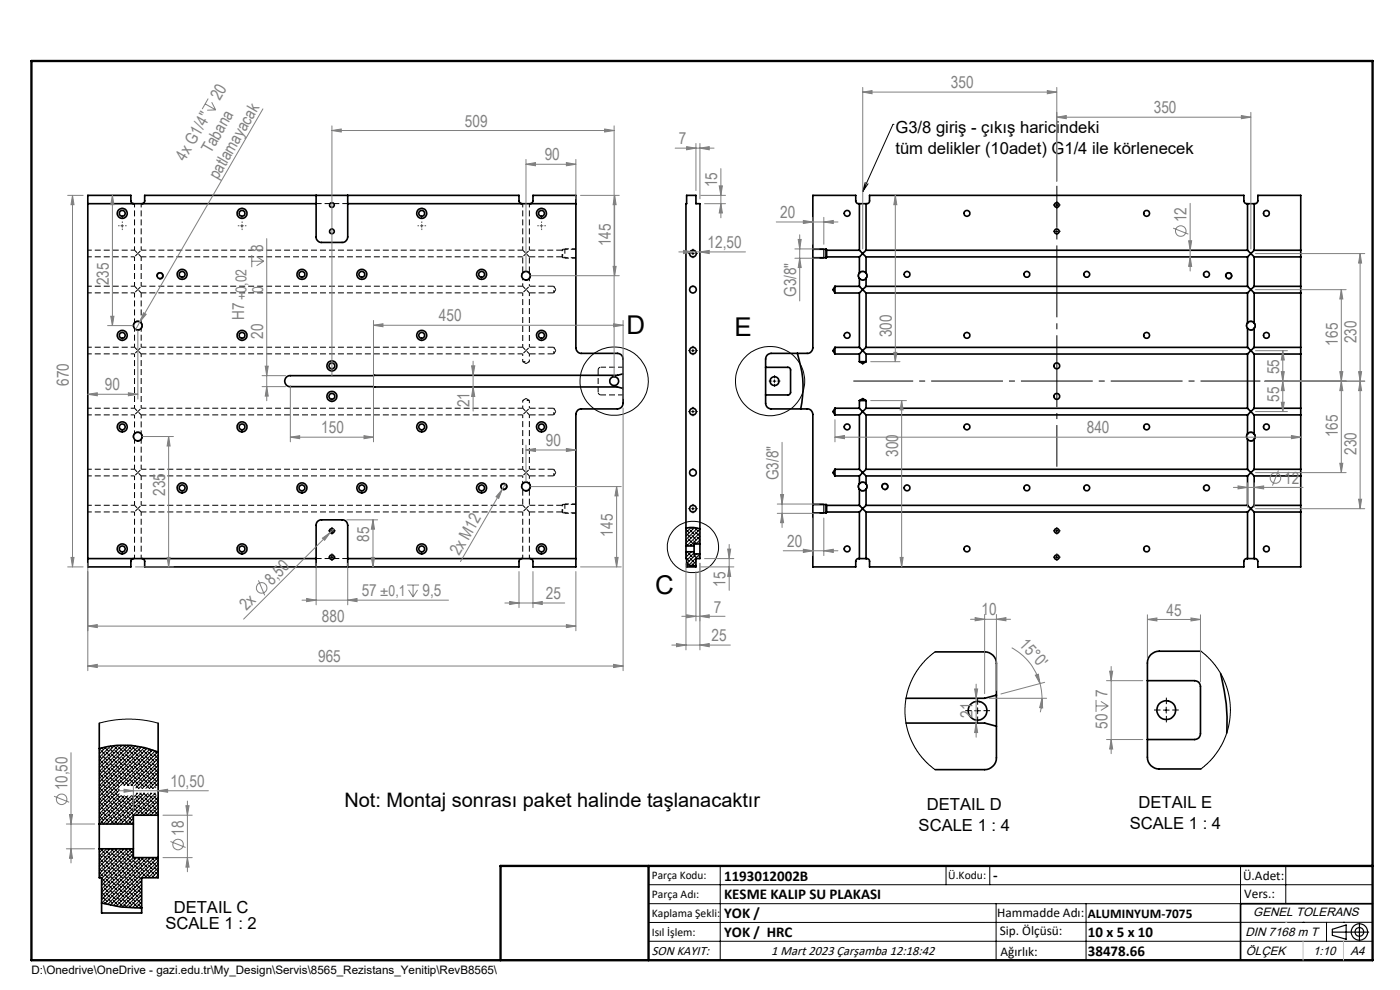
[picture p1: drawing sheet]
<svg xmlns="http://www.w3.org/2000/svg" width="297mm" height="210mm" viewBox="0 0 297 210" stroke-linecap="round" stroke-linejoin="round" font-family="sans-serif">
<path d="M119.4 52.9v1.8M119.4 107v1.8" fill="none" stroke="#000" stroke-width=".21" stroke-dasharray="1.3 .6" stroke-dashoffset=".9" stroke-linecap="butt"/>
<path d="M119.2 54.5v-1.4M110.9 76.7h1.4M117.5 75.1v-1.4M117.5 62.1v-1.4M112.3 84.9h-1.4M117.5 88v-1.4M117.5 100.9v-1.4M119.2 108.6v-1.4" fill="none" stroke="#000" stroke-width=".21" stroke-dasharray="1.3 .6" stroke-dashoffset=".7" stroke-linecap="butt"/>
<g fill="none" stroke="#000" stroke-width=".21" stroke-dasharray="1.3 .6" stroke-dashoffset=".5" stroke-linecap="butt">
<path d="M18.7 54.5h9.8M28.5 53.1l.7 .7M28.5 53.1h-9.8M28.5 43.2v9.9M29.2 53.8l-.7 .7M29.2 53.8l.8-.7M30 54.5l-.8-.7M30 53.1v-9.9M110.9 53.1l.7 .7M110.9 43.2v9.9M111.6 53.8l.7-.7M111.6 53.8l-.7 .7"/>
<path d="M112.3 54.5l-.7-.7M112.3 53.1v-9.9M18.7 62.1h9.8M18.7 75.1h9.8M28.5 60.7l.7 .7M28.5 73.7l.7 .7M28.5 60.7h-9.8M28.5 73.7h-9.8M28.5 69.6v4.1M29.2 74.4l-.7 .7M29.2 61.4l-.7 .7M29.2 61.4l.8-.7"/>
<path d="M29.2 74.4l.8-.7M30 75.1l-.8-.7M30 62.1l-.8-.7M30 73.7v-4.1M110.9 60.7l.7 .7M110.9 73.7l.7 .7M111.6 74.4l.7-.7M111.6 61.4l-.7 .7M111.6 74.4l-.7 .7M111.6 61.4l.7-.7M112.3 75.1l-.7-.7M112.3 62.1l-.7-.7"/>
<path d="M126.9 78.5a.59 .59 0 0 1 .6-.6M18.7 88h9.8M28.5 86.6l.7 .7M28.5 99.5l.7 .7M28.5 88v4M28.5 99.5h-9.8M28.5 86.6h-9.8M29.2 87.3l.8-.7M29.2 87.3l-.7 .7M30 88l-.8-.7M30 92v-4M110.9 86.6l.7 .7"/>
<path d="M110.9 99.5l.7 .7M111.6 87.3l-.7 .7M111.6 87.3l.7-.7M112.3 88l-.7-.7M127.5 83.8a.59 .59 0 0 1-.6-.6M18.7 108.6h9.8M18.7 100.9h9.8M28.5 107.2l.7 .7M28.5 107.2h-9.8M28.5 108.6v9.9M29.2 107.9l-.7 .7M29.2 100.2l.8-.7"/>
<path d="M29.2 107.9l.8-.7M29.2 100.2l-.7 .7M30 108.6l-.8-.7M30 100.9l-.8-.7M30 118.5v-9.9M110.9 107.2l.7 .7M110.9 108.6v9.9M111.6 107.9l.7-.7M111.6 100.2l-.7 .7M111.6 107.9l-.7 .7M111.6 100.2l.7-.7M112.3 100.9l-.7-.7"/>
<path d="M112.3 108.6l-.7-.7M112.3 118.5v-9.9"/>
</g>
<g fill="none" stroke="#000" stroke-width=".21" stroke-dasharray="1.3 .6" stroke-dashoffset=".2" stroke-linecap="butt">
<path d="M30 54.5h80.9M110.9 53.1h-80.9M119.4 54.7h2.8M122.2 52.9h-2.8M30 62.1h80.9M30 75.1h80.9M110.9 60.7h-80.9M110.9 73.7h-80.9M127.5 77.9h4.7M30 88h80.9M110.9 86.6h-80.9M110.9 99.5h-80.9"/>
<path d="M126.9 83.2v-4.7M132.2 83.8h-4.7M30 108.6h80.9M30 100.9h80.9M110.9 107.2h-80.9M119.4 108.8h2.8M122.2 107h-2.8"/>
</g>
<path d="M70 43.2h-2.9M73.8 43.2h-3M67.1 118.5h2.9M70.8 118.5h3" fill="none" stroke="#000" stroke-width=".21" stroke-dasharray="1.3 .6" stroke-dashoffset=".1" stroke-linecap="butt"/>
<g fill="none" stroke="#000" stroke-width=".21" stroke-dasharray="1.3 .6" stroke-linecap="butt">
<path d="M112.3 54.5h6.9M119.2 54.5l.2 .2M119.2 53.1h-6.9M119.4 52.9l-.2 .2M112.3 75.1h5.2M112.3 62.1h5.2M117.5 73.7h-5.2M117.5 60.7h-5.2M112.3 88h5.2M117.5 99.5h-5.2M117.5 86.6h-5.2M112.3 108.6h6.9"/>
<path d="M112.3 100.9h5.2M119.2 108.6l.2 .2M119.2 107.2h-6.9M119.4 107l-.2 .2"/>
</g>
<path d="M28.5 75.1v11.5M110.9 62.1v11.6M112.3 73.7v-11.6M30 86.6v-11.5M110.9 88v11.5M112.3 99.5v-11.5" fill="none" stroke="#000" stroke-width=".21" stroke-dasharray="1.3 .6" stroke-dashoffset=".6" stroke-linecap="butt"/>
<path d="M28.5 62.1v6.4M30 68.5v-6.4M28.5 93.1v6.4M30 99.5v-6.4" fill="none" stroke="#000" stroke-width=".21" stroke-dasharray="1.3 .6" stroke-dashoffset=".3" stroke-linecap="butt"/>
<g fill="none" stroke="#000" stroke-width=".21" stroke-dasharray="1.3 .6" stroke-dashoffset=".4" stroke-linecap="butt">
<path d="M28.5 54.5v6.2M119.8 54.7h2.4M122.2 52.8h-2.4M30 60.7v-6.2M110.9 76.7l.7 .4M111.6 77.1l.7-.4M117.5 75.1l.4-.7M117.5 62.1l.4-.7M117.9 74.4l-.4-.7M117.9 61.4l-.4-.7M111.6 84.5l-.7 .4M112.3 84.9l-.7-.4"/>
<path d="M117.5 88l.4-.7M117.9 87.3l-.4-.7M28.5 100.9v6.3M30 107.2v-6.3M117.5 100.9l.4-.7M117.9 100.2l-.4-.7M119.8 108.9h2.4M122.2 106.9h-2.4"/>
</g>
<path d="M110.9 54.5v3.4M112.3 57.9v-3.4M110.9 103.7v3.5M112.3 107.2v-3.5" fill="none" stroke="#000" stroke-width=".21" stroke-dasharray="1.3 .6" stroke-dashoffset="-.1" stroke-linecap="butt"/>
<path d="M110.9 59v1.7M110.9 75.1v1.6M112.3 76.7v-1.6M112.3 60.7v-1.7M110.9 84.9v1.7M112.3 86.6v-1.7M110.9 100.9v1.7M112.3 102.6v-1.7" fill="none" stroke="#000" stroke-width=".21" stroke-dasharray="1.3 .6" stroke-dashoffset=".8" stroke-linecap="butt"/>
<g fill="none" stroke="#000" stroke-width=".35">
<path d="M18.6 43.2h48.5M28.4 43.2a.6 .6 0 0 1-.6-.6v-1.2h-9.2v78.9h9.2v-1.2a.6 .6 0 0 1 .6-.6M30.1 43.2a.6 .6 0 0 0 .6-.6v-1.2h79.4v1.2a.6 .6 0 0 0 .6 .6M67.1 41.4v8.9a1.14 1.14 0 0 0 1.1 1.1h4.4a1.21 1.21 0 0 0 1.2-1.1v-8.9M73.8 43.2h48.4M112.5 43.2a.6 .6 0 0 0 .6-.6v-1.2h9.1v32.4a1.21 1.21 0 0 0 1.1 1.2h7.7a1.2 1.2 0 0 1 1.2 1.2v9.3a1.2 1.2 0 0 1-1.2 1.2h-7.7a1.14 1.14 0 0 0-1.1 1.2v32.4h-9.1v-1.2a.6 .6 0 0 0-.6-.6M172.4 54.7v19.1a1.21 1.21 0 0 1-1.2 1.2h-7.6a1.21 1.21 0 0 0-1.2 1.2v9.3a1.21 1.21 0 0 0 1.2 1.2h7.6a1.15 1.15 0 0 1 1.2 1.2v19.1M172.4 52.9v1.8M172.4 54.7h2.9M172.4 52.9h2.9M175.3 52.9v1.8M175.3 52.9l.1 .2"/>
<path d="M175.4 53.1v1.4M175.4 54.5l-.1 .2M175.4 54.5h6.9M175.4 53.1h6.9M182.3 58a.88 .88 0 0 1 1.4 0M182.3 59a.87 .87 0 0 0 1.4 0M182.3 58a.81 .81 0 0 0 0 1M182.3 43.2a.62 .62 0 0 1-.8-.6v-1.2h-9.1v11.5M182.3 53.1l.7 .7M182.3 43.2h1.4M182.3 43.2v9.9M182.3 54.5v3.5"/>
<path d="M182.3 59v1.7M183 53.8l.7 .7M183 53.8l-.7 .7M183.7 53.1l-.7 .7M183.7 43.2a.61 .61 0 0 0 .8-.6v-1.2h79.4v1.2a.63 .63 0 0 0 .8 .6M183.7 58a.94 .94 0 0 1 0 1M183.7 43.2v9.9M183.7 54.5v3.5M183.7 59v1.7M183.7 54.5h81M183.7 53.1h81M264.7 53.1l.7 .7"/>
<path d="M264.7 43.2h1.4M264.7 43.2v9.9M264.7 54.5v6.2M265.4 53.8l-.7 .7M265.4 53.8l.7 .7M266.1 53.1l-.7 .7M266.1 43.2a.66 .66 0 0 0 .7-.6v-1.2h9.1v11.7M266.1 43.2v9.9M266.1 54.5v6.2M266.1 54.5h9.8M266.1 53.1h9.8M275.9 53.1v1.4"/>
<path d="M275.9 54.5v6.2M132.2 79.3l-1.2 .3-69.4 .1a1.16 1.16 0 0 0-1.2 1.1 1.16 1.16 0 0 0 1.2 1.2l69.4 .1 1.2 .3M162.4 77.9h4.7a.55 .55 0 0 1 .6 .6v4.7a.6 .6 0 0 1-.6 .6h-4.7M169.2 75a21.6 21.6 0 0 1 .7 11.7M177.1 60.7v1.5M177.1 73.7v1.4M177.1 60.7h5.2M177.1 60.7l-.4 .7 .4 .8M177.1 62.2h5.2M177.1 73.7h5.2M177.1 73.7l-.4 .7 .4 .7M177.1 75.1h5.2"/>
<path d="M182.3 60.7l.7 .7M182.3 73.7l.7 .7M182.3 76.7h1.4M182.3 62.2v11.5M182.3 75.1v1.6M182.3 76.7l.7 .4 .7-.4M183 61.4l-.7 .8M183 74.4l-.7 .7M183 61.4l.7 .8M183 74.4l.7 .7M183.7 60.7l-.7 .7M183.7 73.7l-.7 .7"/>
<path d="M183.7 62.2v11.5M183.7 75.1v1.6M183.7 60.7h81M183.7 62.2h81M183.7 73.7h81M183.7 75.1h81M264.7 68.5a.88 .88 0 0 1 1.4 0M264.7 73.7l.7 .7M264.7 69.6a.87 .87 0 0 0 1.4 0M264.7 60.7l.7 .7M264.7 68.5a.94 .94 0 0 0 0 1.1M264.7 62.2v6.3"/>
<path d="M264.7 69.6v4.1M264.7 75.1v11.5M265.4 61.4l.7 .8M265.4 61.4l-.7 .8M265.4 74.4l-.7 .7M265.4 74.4l.7 .7M266.1 73.7l-.7 .7M266.1 60.7l-.7 .7M266.1 68.5a.81 .81 0 0 1 0 1.1M266.1 62.2v6.3M266.1 69.6v4.1M266.1 75.1v11.5"/>
<path d="M266.1 60.7h9.8M266.1 62.2h9.8M266.1 73.7h9.8M266.1 75.1h9.8M275.9 60.7v1.5M275.9 73.7v1.4M275.9 62.2v11.5M275.9 75.1v11.5M177.1 86.6v1.4M177.1 99.5v1.5M177.1 86.6h5.2M177.1 86.6l-.4 .7 .4 .7"/>
<path d="M177.1 88h5.2M177.1 99.5h5.2M177.1 99.5l-.4 .8 .4 .7M182.3 86.6l.7 .7M182.3 99.5l.7 .8M182.3 85h1.4M182.3 85v1.6M182.3 88v11.5M182.3 85l.7-.4 .7 .4M183 87.3l-.7 .7M183 87.3l.7 .7M183.7 99.5l-.7 .8"/>
<path d="M183.7 86.6l-.7 .7M183.7 85v1.6M183.7 88v11.5M183.7 86.6h81M183.7 88h81M183.7 99.5h81M264.7 92.1a.88 .88 0 0 1 1.4 0M264.7 99.5l.7 .8M264.7 93.2a.87 .87 0 0 0 1.4 0M264.7 86.6l.7 .7M264.7 92.1a.94 .94 0 0 0 0 1.1M264.7 88v4.1"/>
<path d="M264.7 93.2v6.3M265.4 87.3l.7 .7M265.4 87.3l-.7 .7M266.1 99.5l-.7 .8M266.1 86.6l-.7 .7M266.1 92.1a.81 .81 0 0 1 0 1.1M266.1 88v4.1M266.1 93.2v6.3M266.1 86.6h9.8M266.1 88h9.8M266.1 99.5h9.8M275.9 86.6v1.4"/>
<path d="M275.9 99.5v1.5M275.9 88v11.5M18.6 118.5h48.5M30.1 118.5a.6 .6 0 0 1 .6 .6v1.2h79.4v-1.2a.6 .6 0 0 1 .6-.6M73.8 118.5h48.4M145.5 112h.4a4.5 4.5 0 0 1 2.6 .2M145.5 115.8v1.2M145.5 117l.2 3.3h1.9v-1.8h.9v-1M145.5 115.8h1.7M145.5 117h1.7M145.7 119.8l1.9 .2M147.2 115.8v1.2"/>
<path d="M147.2 117v.5h1.3M148.5 115.4v2.1M148.5 115.4v-72.2h-.9v-1.8h-1.9v1.8h-.2v72.6M148.5 115.4h-1.3v.4M172.4 108.8v11.5h9.1v-1.2a.63 .63 0 0 1 .8-.6M172.4 107v1.8M172.4 107h2.9M172.4 108.8h2.9M175.3 107v1.8M175.3 107l.1 .2M175.4 107.2v1.4M175.4 107.2h6.9"/>
<path d="M175.4 108.6l-.1 .2M175.4 108.6h6.9M177.1 101h5.2M182.3 107.2l.7 .7M182.3 103.7a.87 .87 0 0 0 1.4 0M182.3 102.6a.87 .87 0 0 1 1.4 0M182.3 102.6a.81 .81 0 0 0 0 1.1M182.3 118.5h1.4M182.3 101v1.6M182.3 103.7v3.5M182.3 108.6v9.9M183 100.3l-.7 .7"/>
<path d="M183 100.3l.7 .7M183 107.9l-.7 .7M183 107.9l.7 .7M183.7 107.2l-.7 .7M183.7 118.5a.61 .61 0 0 1 .8 .6v1.2h79.4v-1.2a.63 .63 0 0 1 .8-.6M183.7 102.6a.94 .94 0 0 1 0 1.1M183.7 101v1.6M183.7 103.7v3.5M183.7 108.6v9.9M183.7 101h81M183.7 107.2h81M183.7 108.6h81"/>
<path d="M264.7 107.2l.7 .7M264.7 118.5h1.4M264.7 101v6.2M264.7 108.6v9.9M265.4 107.9l-.7 .7M265.4 100.3l-.7 .7M265.4 100.3l.7 .7M265.4 107.9l.7 .7M266.1 107.2l-.7 .7M266.1 101v6.2M266.1 108.6v9.9M266.1 101h9.8"/>
<path d="M266.1 107.2h9.8M266.1 108.6h9.8M275.9 107.2v1.4M275.9 108.6v11.7h-9.1v-1.2a.63 .63 0 0 0-.7-.6M275.9 101v6.2M67.1 120.3v-8.9a1.09 1.09 0 0 1 1.1-1.1h4.4a1.15 1.15 0 0 1 1.2 1.1v8.9M198.4 138.3h10.5a2.47 2.47 0 0 1 2.5 2.4v20.1a2.53 2.53 0 0 1-2.5 2.5h-10.5M254.7 138.1h-8.8a2.47 2.47 0 0 0-2.5 2.5v20a2.47 2.47 0 0 0 2.5 2.5h8.8M21.1 158.8a18.9 18.9 0 0 1 12.4 .7M21.1 153.4v21.4M33.5 153.4v19.5M192.2 153.4h16.7l2.5 .6"/>
<path d="M211.4 147.5l-2.5 .6h-16.7M243.4 144.4h10a1.21 1.21 0 0 1 1.3 1.2v10a1.21 1.21 0 0 1-1.3 1.3h-10M258.9 142.9a38.3 38.3 0 0 1 1.3 12.6M21.1 174.8v5.2M21.1 174.8h7.2M28.3 174.8v5.2M33.5 172.9v9M33.5 172.9h-5.2v1.9M21.1 180v6.2h.5v7.5h8.5v-7.5h3.4v-4.3M21.1 180h7.2M21.6 191.5l4.1 .9 4.4 .2M28.3 180v1.9h5.2"/>
<path d="M291.2 191.7h-28v12"/>
<circle cx="25.9" cy="45.3" r="1.06"/>
<circle cx="25.9" cy="45.3" r=".62"/>
<circle cx="33.9" cy="58.5" r=".59"/>
<circle cx="38.6" cy="58.2" r=".61"/>
<circle cx="38.6" cy="58.2" r="1.05"/>
<circle cx="51.3" cy="45.3" r="1.05"/>
<circle cx="51.3" cy="45.3" r=".63"/>
<circle cx="64" cy="58.2" r=".62"/>
<circle cx="64.1" cy="58.2" r="1.06"/>
<circle cx="70.4" cy="49.1" r=".51"/>
<circle cx="70.4" cy="43.5" r=".5"/>
<circle cx="76.8" cy="58.2" r="1.06"/>
<circle cx="76.8" cy="58.2" r=".61"/>
<circle cx="89.5" cy="45.3" r="1.06"/>
<circle cx="89.5" cy="45.3" r=".62"/>
<circle cx="102.2" cy="58.2" r="1.06"/>
<circle cx="102.2" cy="58.2" r=".61"/>
<circle cx="111.6" cy="58.5" r=".9"/>
<circle cx="114.9" cy="45.3" r=".62"/>
<circle cx="114.9" cy="45.3" r="1.05"/>
<circle cx="147" cy="53.8" r=".7"/>
<circle cx="179.7" cy="45.3" r=".61"/>
<circle cx="192.4" cy="58.2" r=".61"/>
<circle cx="205.1" cy="45.3" r=".61"/>
<circle cx="217.8" cy="58.2" r=".62"/>
<circle cx="224.2" cy="43.5" r=".49"/>
<circle cx="224.2" cy="49.1" r=".5"/>
<circle cx="230.5" cy="58.2" r=".62"/>
<circle cx="243.3" cy="45.3" r=".61"/>
<circle cx="256" cy="58.2" r=".61"/>
<circle cx="260.7" cy="58.5" r=".6"/>
<circle cx="268.7" cy="45.3" r=".61"/>
<circle cx="25.9" cy="71.1" r="1.07"/>
<circle cx="25.9" cy="71.1" r=".61"/>
<circle cx="29.2" cy="69.1" r=".9"/>
<circle cx="51.3" cy="71.1" r="1.06"/>
<circle cx="51.3" cy="71.1" r=".62"/>
<circle cx="70.4" cy="77.6" r="1.06"/>
<circle cx="70.4" cy="77.6" r=".62"/>
<circle cx="89.5" cy="71.1" r="1.07"/>
<circle cx="89.5" cy="71.1" r=".61"/>
<circle cx="114.9" cy="71.1" r=".61"/>
<circle cx="114.9" cy="71.1" r="1.06"/>
<circle cx="147" cy="61.4" r=".69"/>
<circle cx="147" cy="74.4" r=".69"/>
<circle cx="179.7" cy="71.1" r=".61"/>
<circle cx="205.1" cy="71.1" r=".61"/>
<circle cx="224.2" cy="77.6" r=".62"/>
<circle cx="243.3" cy="71.1" r=".61"/>
<circle cx="268.7" cy="71.1" r=".61"/>
<circle cx="25.9" cy="90.5" r="1.06"/>
<circle cx="25.9" cy="90.6" r=".62"/>
<circle cx="29.2" cy="92.6" r=".9"/>
<circle cx="51.3" cy="90.6" r="1.05"/>
<circle cx="51.3" cy="90.6" r=".63"/>
<circle cx="70.4" cy="84.1" r="1.07"/>
<circle cx="70.4" cy="84.1" r=".61"/>
<circle cx="89.5" cy="90.5" r="1.06"/>
<circle cx="89.5" cy="90.6" r=".62"/>
<circle cx="114.9" cy="90.6" r=".62"/>
<circle cx="114.9" cy="90.6" r="1.05"/>
<circle cx="130.3" cy="80.8" r=".95"/>
<circle cx="147" cy="87.3" r=".71"/>
<circle cx="164.3" cy="80.8" r=".95"/>
<circle cx="179.7" cy="90.5" r=".61"/>
<circle cx="205.1" cy="90.5" r=".61"/>
<circle cx="224.2" cy="84.1" r=".63"/>
<circle cx="243.3" cy="90.5" r=".61"/>
<circle cx="268.7" cy="90.5" r=".61"/>
<circle cx="25.9" cy="116.4" r="1.07"/>
<circle cx="25.9" cy="116.4" r=".61"/>
<circle cx="38.6" cy="103.5" r=".61"/>
<circle cx="38.6" cy="103.5" r="1.05"/>
<circle cx="51.3" cy="116.4" r="1.06"/>
<circle cx="51.3" cy="116.4" r=".62"/>
<circle cx="64" cy="103.5" r=".62"/>
<circle cx="64.1" cy="103.5" r="1.06"/>
<circle cx="70.4" cy="112.6" r=".51"/>
<circle cx="70.4" cy="118.2" r=".5"/>
<circle cx="76.8" cy="103.5" r="1.06"/>
<circle cx="76.8" cy="103.5" r=".61"/>
<circle cx="89.5" cy="116.4" r="1.07"/>
<circle cx="89.5" cy="116.4" r=".61"/>
<circle cx="102.2" cy="103.5" r="1.06"/>
<circle cx="102.2" cy="103.5" r=".61"/>
<circle cx="106.9" cy="103.2" r=".6"/>
<circle cx="111.6" cy="103.2" r=".9"/>
<circle cx="114.9" cy="116.4" r=".61"/>
<circle cx="114.9" cy="116.4" r="1.06"/>
<circle cx="147" cy="100.3" r=".71"/>
<circle cx="147" cy="107.9" r=".7"/>
<circle cx="179.7" cy="116.4" r=".61"/>
<circle cx="187.7" cy="103.2" r=".6"/>
<circle cx="192.4" cy="103.5" r=".61"/>
<circle cx="205.1" cy="116.4" r=".61"/>
<circle cx="217.8" cy="103.5" r=".62"/>
<circle cx="224.2" cy="112.6" r=".5"/>
<circle cx="224.2" cy="118.2" r=".5"/>
<circle cx="230.5" cy="103.5" r=".62"/>
<circle cx="243.3" cy="116.4" r=".61"/>
<circle cx="256" cy="103.5" r=".61"/>
<circle cx="268.7" cy="116.4" r=".61"/>
<circle cx="207.4" cy="150.8" r="1.99"/>
<circle cx="247.4" cy="150.6" r="2"/>
</g>
<g fill="none" stroke="#000" stroke-width=".21">
<path d="M183.6 38.7l-.6 1.9M184.2 39l-1.2 1.6M189.4 26.4h.1M189.4 26.4l-6.4 14.2M33.3 58.7a.71 .71 0 0 1 .6-.9 .71 .71 0 0 1 .8 .8 .71 .71 0 0 1-.9 .6M110.6 58.8a.98 .98 0 0 1 .9-1.3 .98 .98 0 0 1 1.1 1 .98 .98 0 0 1-1.3 .9M146.7 53.8h.6M147 53.5v.6M172.4 54.8h2.4M172.4 52.8h2.4M182.1 58.8a.98 .98 0 0 1 .8-1.3 .98 .98 0 0 1 1.1 1 .98 .98 0 0 1-1.2 .9M223.9 49.1h.6"/>
<path d="M223.9 43.5h.6M224.2 43.2v.6M224.2 48.8v.6M260 58.7a.71 .71 0 0 1 .6-.9 .71 .71 0 0 1 .8 .7 .71 .71 0 0 1-.9 .7M28.3 69.3a.97 .97 0 0 1 .8-1.2 .97 .97 0 0 1 1.1 1.1 .97 .97 0 0 1-1.2 .8M146.7 74.4h.6M147 74.1v.6M264.4 69.3a.98 .98 0 0 1 .8-1.2 .98 .98 0 0 1 1.1 1 .98 .98 0 0 1-1.2 .9M28.3 92.9a.97 .97 0 0 1 .8-1.3 .97 .97 0 0 1 1.1 1.1 .97 .97 0 0 1-1.2 .8M146.7 87.3h.6M147 87v.6M164 80.8h.6"/>
<path d="M164.3 80.6v.5M264.4 92.9a.98 .98 0 0 1 .8-1.3 .98 .98 0 0 1 1.1 1.1 .98 .98 0 0 1-1.2 .8M70.1 112.6h.6M70.1 118.2h.6M70.4 112.3v.6M70.4 117.9v.6M106.2 103.4a.71 .71 0 0 1 .6-.9 .71 .71 0 0 1 .8 .8 .71 .71 0 0 1-.9 .6M110.6 103.5a.98 .98 0 0 1 .9-1.3 .98 .98 0 0 1 1.1 1 .98 .98 0 0 1-1.3 .9M145.5 118.3l.7 .7M145.5 117.6l.3 .3M145.5 115.3l.5 .5M145.5 114.6l.3 .3"/>
<path d="M145.5 112.3l.7 .7M145.7 119.2l.7 .7M145.7 113.2l.9 1M145.8 112l-.3 .2M145.9 117l-.4 .5M146 117.3l1 1M146 114.3l1 1M146.4 118.5l1 .9M146.4 115.5l.4 .3M146.4 112.5l1 .9M146.5 117l.1 .1M146.7 117l-1.2 1.2"/>
<path d="M146.7 107.9h.6M146.8 119.6l.4 .4M146.8 113.6l.9 .9M147 112.3l-.4-.4-1.1 1.1M147 107.6v.6M147.1 117.7l.9 .8M147.1 114.7l.7 .7M147.2 117.3l-1.5 1.5M147.2 115.8h.1M147.5 118.8l.1 .1M147.5 112.8l1 1-2.1 2M147.6 119.1l-.8 .9"/>
<path d="M147.6 119.8l-.1 .2M147.7 117.5h.1M147.7 117.5l-2 2.1M147.9 114l.6 .5-.9 .9M148 112l-2.5 2.5M148.1 112.7l-.8-.8-1.8 1.8M148.3 118.1l.2 .2-.3 .2M148.3 115.1l.2 .2-.1 .1M148.4 112.2l.1 .1-3 2.9M148.4 117.5l-2.3 2.4M148.5 113l-2.8 2.8M172.4 106.9h2.4"/>
<path d="M172.4 108.9h2.4M182.1 103.5a.98 .98 0 0 1 .8-1.3 .98 .98 0 0 1 1.1 1 .98 .98 0 0 1-1.2 .9M187 103.4a.71 .71 0 0 1 .7-.9 .71 .71 0 0 1 .7 .8 .71 .71 0 0 1-.9 .6M223.9 112.6h.6M223.9 118.2h.6M224.2 112.3v.6M224.2 117.9v.6M198.4 138.3l-2.4 2.1-2 2.7-1.4 3.2-.4 1.8-.2 2 .2 3.5 .5 1.8 .7 1.8 .8 1.6 1.2 1.7 1.5 1.5 1.5 1.3M254.7 138.1l1.2 .9 1.4 1.5 1.9 2.7 1.2 3.1 .4 1.7 .2 2v1.8l-.3 2-1.1 3.4-1 1.8-1 1.4-1.8 1.9-1.1 .8M21.1 153.4l2.5-.6 3-.3 3.6 .2 3.3 .7M21.1 159.6l.1 .2M21.4 159.2l.9 .9"/>
<path d="M21.9 159l-.3-.4-.5 .6M22.2 158.5l.9 .9M22.5 159.6l1 .9M22.5 158.4l-1.4 1.5M23.3 158.8l.9 1M23.6 159.9l1 1M23.8 158.6l-.3-.4-2.4 2.4M24.1 158.2l.8 .8M24.3 158.1l-3.2 3.3M24.4 159.2l.9 .9M25.1 158.1l-4 4.1M25.2 158.5l.9 .9"/>
<path d="M25.5 159.6l1 .9M25.5 158.1l.2 .1M25.9 158.1l-4.8 4.8M26.2 158.8l1 1M26.2 158.1l.6 .5M26.6 158.1l-5.5 5.5M26.6 159.9l1 1M27 158.1l.9 .9M27.4 158.1l-6.3 6.3M27.4 159.2l.9 .9M28 158.1l-6.9 7.1M28.1 158.5l1 .9"/>
<path d="M28.5 159.6l1 .9M28.6 158.2h.1M28.7 158.2l-7.6 7.7M29.2 158.8l1 1M29.4 158.3l-8.3 8.3M29.5 158.4l.3 .2M29.6 159.9l1 1M30 158.4l-8.9 9M30.4 159.2l.9 .9M30.4 158.5l.5 .5M30.6 158.6l-9.5 9.5M31.2 158.7l-10.1 10.2"/>
<path d="M31.5 158.8l.6 .6M31.5 159.6l.9 .9M31.8 158.9l-10.7 10.7M32.4 159.1l-11.3 11.3M32.6 159.1l.6 .7M32.6 159.9l.9 1-5.7 5.7M32.9 159.3l-7.4 7.3M33.5 159.5l-7.2 7.1M206.8 150.8h1.2M207.4 150.1v1.3M246.8 150.6h1.2M247.4 150v1.3"/>
<path d="M21.1 174.6l.1 .1M21.1 173.1l.8 .9M21.1 172.3l.5 .6M21.1 171.6l.1 .1M21.1 170.1l.8 .9M21.1 169.3l.5 .6M21.1 168.6l.1 .1M21.1 167.1l.8 .9M21.1 166.3l.5 .6M21.1 165.6l.1 .1M21.1 164.1l.8 .9M21.1 163.3l.5 .6"/>
<path d="M21.1 162.6l.1 .2M21.1 161.1l.8 .9M21.1 160.4l.5 .5M21.4 174.2l.6 .6M21.4 171.2l.9 .9M21.4 168.2l.9 .9M21.4 165.2l.9 .9M21.4 162.2l.9 .9M21.8 172.3l.9 .9M21.8 169.3l.9 .9M21.8 166.3l.9 .9M21.8 163.3l.9 .9"/>
<path d="M21.8 160.3l.9 .9M22.2 173.4l.9 .9M22.2 170.4l.9 1M22.2 167.4l.9 1M22.2 164.4l.9 1M22.2 161.4l.9 1M22.5 174.5l.3 .3M22.5 171.5l1 1M22.5 168.5l1 1M22.5 165.6l1 .9M22.5 162.6l1 .9M22.9 172.7l.9 .9"/>
<path d="M22.9 169.7l.9 .9M22.9 166.7l.9 .9M22.9 163.7l.9 .9M22.9 160.7l.9 .9M23.3 173.8l.9 .9M23.3 170.8l.9 .9M23.3 167.8l.9 .9M23.3 164.8l.9 .9M23.3 161.8l.9 1M23.6 171.9l1 1M23.6 168.9l1 1M23.6 165.9l1 1"/>
<path d="M23.6 162.9l1 1M24 173l.9 1M24 170l.9 1M24 167.1l.9 .9M24 164.1l.9 .9M24 161.1l.9 .9M24.4 174.2l.6 .6M24.4 171.2l.9 .9M24.4 168.2l.9 .9M24.4 165.2l.9 .9M24.4 162.2l.9 .9M24.8 172.3l.9 .9"/>
<path d="M24.8 169.3l.9 .9M24.8 166.3l.5 .6M24.8 163.3l.9 .9M24.8 160.3l.9 .9M25.2 173.4l.9 .9M25.2 170.4l.9 1M25.2 164.4l.9 1M25.2 161.4l.9 1M25.2 167.4l.1 .2M25.3 166.9l-4.2 4.2M25.3 167.6l-4.2 4.3M25.3 168.4l-4.2 4.2"/>
<path d="M25.5 174.5l.3 .3M25.5 171.5l1 1M25.5 165.6l1 .9M25.5 162.6l1 .9M25.6 168.8l-4.5 4.6M25.8 168.8l.7 .7M25.9 172.7l.9 .9M25.9 169.7l.9 .9M25.9 163.7l.9 .9M25.9 160.7l.9 .9M26.2 173.8l1 .9M26.2 170.8l1 .9"/>
<path d="M26.2 164.8l1 .9M26.2 161.8l1 1M26.4 168.8l-5.3 5.3M26.6 171.9l1 1M26.6 168.9l1 1M26.6 165.9l.8 .7M26.6 162.9l1 1M27 173l.9 1M27 170l.9 1M27 164.1l.9 .9M27 161.1l.9 .9M27.1 168.8l-6 6"/>
<path d="M27.4 174.2l.6 .6M27.4 171.2l.9 .9M27.4 165.2l.9 .9M27.4 162.2l.9 .9M27.8 172.3l.6 .6M27.8 169.3l.9 .9M27.8 166.3l.3 .3M27.8 163.3l.9 .9M27.8 160.3l.9 .9M27.9 168.8l-6 6M28 168.8l.3 .3M28.1 173.4l.2 .2-1.2 1.2"/>
<path d="M28.1 170.4l1 1M28.1 164.4l1 1M28.1 161.4l1 1M28.3 174.4l-.4 .4M28.5 171.5l1 1M28.5 165.6l1 .9M28.5 162.6l1 .9M28.6 168.8l-6 6M28.8 168.8l.7 .7M28.9 172.7l.2 .2M28.9 169.7l.9 .9M28.9 163.7l.9 .9"/>
<path d="M28.9 160.7l.9 .9M28.9 168.2l.2 .2M29.2 168.2l-.4 .4M29.2 170.8l1 .9M29.2 164.8l1 .9M29.2 161.8l1 1M29.6 171.9l1 1M29.6 168.9l1 1M29.6 165.9l1 1M29.6 162.9l1 1M29.7 168.2l.5 .5M30 168.2l-6.6 6.6"/>
<path d="M30 170l.9 1M30 164.1l.9 .9M30 161.1l.9 .9M30.4 171.2l.9 .9M30.4 165.2l.9 .9M30.4 162.2l.9 .9M30.4 168.2l.9 .9M30.7 168.2l-6.6 6.6M30.8 172.3l.6 .6M30.8 169.3l.9 .9M30.8 166.3l.9 .9M30.8 163.3l.9 .9"/>
<path d="M30.8 160.3l.9 .9M31.1 170.4l1 1M31.1 164.4l1 1M31.1 161.4l1 1M31.4 168.2l-6.5 6.6M31.5 171.5l.9 1M31.5 168.5l.9 1M31.5 165.6l.9 .9M31.5 162.6l.9 .9M31.9 172.7l.2 .2M31.9 169.7l.9 .9M31.9 166.7l.5 .5"/>
<path d="M31.9 163.7l.9 .9M31.9 160.7l.9 .9M31.9 168.2l.2 .2M32.2 168.2l-6.6 6.6M32.2 170.8l1 .9M32.2 164.8l1 .9M32.2 161.8l1 1M32.6 168.9l.9 1-3 3M32.6 171.9l.9 1M32.6 162.9l.9 1-3.3 3.3-.2-.1M32.6 165.9l.7 .7M32.7 168.2l.4 .4"/>
<path d="M32.9 168.2l-6.5 6.6M33 161.1l.5 .5-5 5M33 164.1l.5 .5-2.6 2.6M33 170l.5 .6-2.2 2.3M33 167.1h.1M33.1 168.8l-4.1 4.1M33.4 171.2l.1 .2-1.5 1.5M33.4 165.2l.1 .2-1.8 1.8M33.4 162.2l.1 .2-4.7 4.7M33.5 169.1l-3.8 3.8M33.5 172.1l-.8 .8M33.5 163.1l-4.1 4.1-.5-.5"/>
<path d="M33.5 166.1l-1 1.1M33.5 160.1l-6.5 6.5M21.1 185.1l.8 .8M21.1 184.3l.5 .5M21.1 183.5l.1 .2M21.1 182.1l.8 .8M21.1 181.3l.5 .5M21.1 180.5l.1 .2M21.1 180v.1M21.4 186.1v.1M21.4 183.2l.9 .9M21.4 180.2l.9 .9"/>
<path d="M21.6 190.8h.1M21.6 189.3l.7 .8M21.6 188.6l.3 .3M21.6 187.8h.1M21.6 186.3l.7 .8M21.8 190.2l.9 1M21.8 187.2l.9 1M21.8 184.2l.9 1M21.8 181.3l.9 .9M21.9 180l-.8 .9M22.2 191.4l.4 .4M22.2 188.4l.9 .9"/>
<path d="M22.2 185.4l.9 .9M22.2 182.4l.9 .9M22.5 189.5l1 .9M22.5 186.5l1 1M22.5 183.5l1 1M22.5 180.5l1 1M22.6 180l-1.5 1.6M22.8 180l.3 .3M22.9 190.6l.9 .9M22.9 187.6l.9 1M22.9 184.6l.9 1M22.9 181.6l.9 1"/>
<path d="M23.3 191.8l.2 .2M23.3 188.8l.9 .9M23.3 185.8l.9 .9M23.3 182.8l.9 .9M23.4 180l-2.3 2.3M23.5 180l.7 .7M23.6 189.9l1 .9M23.6 186.9l1 .9M23.6 183.9l1 .9M23.6 180.9l1 .9M24 191l.9 .9M24 188l.9 .9"/>
<path d="M24 185l.9 .9M24 182l.9 .9M24.1 180l-3 3.1M24.4 192.1l.1 .1M24.4 189.1l.9 1M24.4 186.1l.9 1M24.4 183.2l.9 .9M24.4 180.2l.9 .9M24.8 190.2l.9 1M24.8 187.2l.9 1M24.8 184.2l.9 1M24.8 181.3l.9 .9"/>
<path d="M24.9 180l-3.8 3.9M25.2 191.4l.9 .9M25.2 188.4l.9 .9M25.2 185.4l.9 .9M25.2 182.4l.9 .9M25.5 189.5l1 .9M25.5 186.5l1 1M25.5 183.5l1 1M25.5 180.5l1 1M25.6 180l-4.5 4.6M25.8 180l.3 .3M25.9 190.6l.9 .9"/>
<path d="M25.9 187.6l.9 1M25.9 184.6l.9 1M25.9 181.6l.9 1M26.2 191.8l.8 .7M26.2 188.8l1 .9M26.2 185.8l1 .9M26.2 182.8l1 .9M26.4 180l-5.3 5.3M26.5 180l.7 .7M26.6 189.9l1 .9M26.6 186.9l1 .9M26.6 183.9l1 .9"/>
<path d="M26.6 180.9l1 .9M27 191l.9 .9M27 188l.9 .9M27 185l.9 .9M27 182l.9 .9M27.1 180l-6 6.1M27.4 192.1l.4 .5M27.4 189.1l.9 1M27.4 186.1l.9 1M27.4 183.2l.9 .9M27.4 180.2l.9 .9M27.8 190.2l.9 1"/>
<path d="M27.8 187.2l.9 1M27.8 184.2l.9 1M27.8 181.3l.5 .5M27.9 180l-6.3 6.4M28.1 191.4l1 .9M28.1 188.4l1 .9M28.1 185.4l1 .9M28.1 182.4l1 .9M28.3 180.3l-6.7 6.8M28.3 181.1l-6.7 6.7M28.3 181.8l-6.7 6.8M28.4 181.9l.3 .3"/>
<path d="M28.5 192.5l.1 .1M28.5 189.5l1 .9M28.5 186.5l1 1M28.5 183.5l1 1M28.9 190.6l.9 .9M28.9 187.6l.9 1M28.9 184.6l.9 1M29 181.9l-7.4 7.4M29.2 181.9l.6 .7M29.2 191.8l.9 .7M29.2 188.8l.9 .7M29.2 185.8l.9 .8"/>
<path d="M29.2 182.8l1 .9M29.6 189.9l.5 .4M29.6 186.9l.5 .4M29.6 183.9l1 .9M29.7 181.9l-8.1 8.2M30 191l.1 .1M30 188l.1 .1M30 185l.9 .9M30 182l.9 .9M30.1 186.8l-5.4 5.4M30.1 187.6l-4.8 4.7M30.1 188.3l-4.1 4.1"/>
<path d="M30.1 189.1l-3.5 3.4M30.1 189.8l-2.8 2.7M30.1 190.6l-2.1 2M30.1 191.3l-1.3 1.3M30.1 192.1l-.6 .5M30.4 186.1v.1M30.4 183.2l.9 .9M30.5 181.9l-8.9 8.9M30.8 184.2l.9 1M31.1 185.4l.8 .8M31.1 182.4l1 .9M31.2 181.9l-9.6 9.6"/>
<path d="M31.4 181.9l.3 .3M31.5 183.5l.9 1M31.9 184.6l.9 1M32 181.9l-9.8 9.8M32.1 181.9l.7 .7M32.2 185.8l.5 .4M32.2 182.8l1 .9M32.6 183.9l.9 .9-1.3 1.4M32.7 181.9l-9.9 10M33 182l.5 .6-9.5 9.5M33 185l.5 .6-.6 .6M33.4 183.2l.1 .1-2.8 2.9"/>
<path d="M33.4 186.1v.1M33.5 181.9l-10.1 10.1M33.5 184.1l-2 2.1M137.6 187.7h153.6M137.6 191.7h153.6M137.6 199.7h153.6M152.8 183.7v20M200.7 183.7v4M210 183.7v4M211.3 191.7v12M230.4 191.7v12M263.2 183.7v20"/>
<path d="M272.8 183.7v8M276.4 195.6h.1M281.4 195.6v4.1M285 195.6h.1M291.2 195.6l-153.6 .1"/>
<circle cx="130.3" cy="80.9" r="7.2"/>
<circle cx="163.4" cy="80.8" r="7.3"/>
<circle cx="147" cy="116" r="5.4"/>
</g>
<g fill="none" stroke="#808080" stroke-width=".21">
<path d="M183 19.5l2-.3v.7zM183 18.5v34.3M183 19.5h41.2M222.2 19.2l2 .3-2 .4zM224.2 18.5v19.9M43.5 22l2.3 1.3M44.2 20.9l-1.3 2.2M44.9 21.7l.9 1.6M45.8 23.3l-1.8 .1M55.8 23.1l-26.1 45.1M70.4 27.7l2-.3v.6zM70.4 26.7v53.2"/>
<path d="M70.4 27.7h59.9M111.6 34.8l2-.3v.7zM111.6 33.8v23.7M111.6 34.8h10.6M120.2 34.5l2 .3-2 .4zM122.2 33.8v8.4M128.3 27.4l2 .3-2 .3zM130.3 26.7v53.2M143.2 31.4h8.3M145.7 31.1l1.9 .3-1.9 .4zM147.6 30.4v10M148.5 31.4l2-.3v.7z"/>
<path d="M148.5 30.4v11.8M152.6 39.4h.6l-.3 2zM152.9 35.8v10.4M224.2 24.9l2-.4v.7zM224.2 24.9h41.2M263.3 24.5l2.1 .4-2.1 .3zM265.4 23.8v29M14.4 41.4h3.2M15.4 41.4l.3 2h-.6zM15.4 41.4v78.9M23.8 41.4l.4 2h-.7zM23.8 41.4v27.7"/>
<path d="M53.4 54.1v2.6M53.4 55.4h2.6M54.4 54.4l1.6 1M56 55.4l-1.6 1M56.6 50.6v34.4M112.6 58.5h18.8M123.2 41.4h8.2M130.1 56.5h.6l-.3 2zM130.4 41.4l.3 2h-.6zM130.4 41.4v17.1M144 53.4h14.2M145 53.1l2 .3-2 .4z"/>
<path d="M148.5 53.4l2-.3v.7zM148.7 41.4h5.2M149.5 43.2h4.4M152.9 43.2l.3 2h-.6zM164.7 47.1h13.1M168.6 54.8h5.2M168.6 52.8h5.2M169.3 50.8h.7l-.3 2zM169.7 54.8l.3 2h-.7zM169.7 49.8v14M170.4 46.8l2 .3-2 .3zM172.4 46.1v5.7"/>
<path d="M174.8 47.1l2-.3v.6zM174.8 46.1v5.7M189.9 41.4l.4 2h-.7zM189.9 41.4v35.3M248.9 48.4l3.2 1.3M252.2 51.1h.6l-.3 2zM252.5 54.5l.3 2h-.6zM252.5 43.1v14.4M266.3 53.8h23.2M288.5 53.8l.4 2h-.7zM288.5 53.8v54.1M22.8 69.1h5.4"/>
<path d="M23.5 67.1h.7l-.4 2zM29.2 70.1v14.6M29.7 68.2l-.9 1.7M30.4 66.3l.6 .4-1.3 1.5zM55.6 79.7h5M56.3 77.7h.6l-.3 2zM79.2 69l2-.3v.6zM79.2 68v25.7M79.2 69h53M100 77.6h.7l-.3 2zM100.4 76.6v10.6M130.2 68.7l2 .3-2 .3z"/>
<path d="M132.2 68v16.6M184.7 76.7h6.2M189.6 74.7h.7l-.4 2zM266.3 74.4h6.8M266.3 61.4h19.3M271.8 78.8h.7l-.4 2zM272.1 74.4l.4 2h-.7zM272.1 74.4v12.9M284.2 78.8h.7l-.3 2zM284.6 61.4l.3 2h-.7zM284.6 61.4v38.9M288.2 78.8h.7l-.4 2z"/>
<path d="M18.6 83.6l2-.3v.7zM18.6 83.6h10.6M27.2 83.3l2 .3-2 .4zM30.2 92.6h6.6M35.8 92.6l.3 2h-.6zM35.8 92.6v27.7M55.6 82h5M56.6 82l.3 2h-.6zM61.6 92.7l2-.3v.7zM61.6 81.8v11.9M61.6 92.7h17.6M77.2 92.4l2 .3-2 .4z"/>
<path d="M100.4 82.1l.3 2h-.7zM111.6 95.5l2-.4v.7zM111.6 94.4v7.8M111.6 95.5h10.6M120.2 95.1l2 .4-2 .3zM132.2 86.6v55.7M165.9 93.8v18.1M177.1 92.7l2-.3v.7zM177.1 92.7h98.8M177.1 89v4.7M184.7 85h7.6M191.3 85l.3 2h-.6z"/>
<path d="M191.3 85v35.3M266.3 87.3h6.8M271.2 99.8l-1.3 3.2M271.8 85.3h.7l-.4 2zM272.1 80.8l.4 2.1h-.7zM274 92.4l1.9 .3-1.9 .4zM284.2 98.3h.7l-.3 2zM284.6 80.8l.3 2.1h-.7zM288.5 80.8l.4 2.1h-.7zM289.5 80.8h-21.1M15.1 118.2h.6l-.3 2.1zM18.6 119.5v22.8"/>
<path d="M35.5 118.2h.6l-.3 2.1zM67.1 119.5v8.8M68.4 114.2l1.7-1.2-1.2 1.6zM70.8 112.2l-19.1 19.1M73.6 110.3h6.5M73.8 119.5v8.8M78.8 118.2h.6l-.3 2.1zM79.1 110.3l.3 1.9h-.6zM79.1 110.3v10M106.5 103.8l-.7 1.9-.6-.3zM106.5 103.8l-8.8 15.3M107.2 102.6l-.7 1.2"/>
<path d="M112.6 103.2h19.2M130.5 118.2h.6l-.3 2.1zM130.8 103.2l.3 2h-.6zM130.8 103.2v17.1M145.5 119.5v18.4M148.5 119.5v18.4M149.5 118.5h6.2M154.4 116.5h.6l-.3 2zM154.7 115.5v9.7M164.9 108.9h8.9M164.9 106.9h8.9M165.6 104.9h.6l-.3 2z"/>
<path d="M165.9 108.9l.3 2h-.6zM166.2 116.8h11.6M170.4 116.5l2 .3-2 .4zM172.4 109.9v8M174.8 116.8l2-.3v.7zM174.8 109.9v8M191 118.2h.6l-.3 2.1zM261.7 103.4h14.7M262.6 103.1l2.1 .3-2.1 .3zM264.7 102.4v5.2M266.1 103.4l2-.3v.6zM266.1 102.4v5.2"/>
<path d="M266.3 100.3h19.3M266.3 107.9h23.2M288.2 105.9h.7l-.4 2zM14.4 120.3h3.2M18.6 132.8l2-.3v.6zM18.6 132.8h103.6M28.8 120.3h8M54.8 123.1l1.4 3.2M64.1 127.3h31M65.1 127l2 .3-2 .3zM73.8 127.3l1.9-.3v.6zM86.4 124.1h2.5"/>
<path d="M86.7 125.1l.9 1.5M87.6 124.1v2.5M88.6 125.1l-1 1.5M107.1 127.9h12.7M108.1 127.6l2 .3-2 .3zM110.1 121.2v7.7M113.1 127.9l1.9-.3v.6zM113.1 121.2v7.7M120.2 132.5l2 .3-2 .3zM122.2 121.2v12.6M123.2 120.3h8.6M142.5 136.8h12.4"/>
<path d="M143.5 136.5l2 .3-2 .4zM144.6 130.7h9.2M145.7 130.4l1.9 .3-1.9 .3zM147.6 121.2v10.5M148.5 136.8l2-.3v.7zM148.5 130.7l2-.3v.6zM148.7 120.3h7M154.7 120.3l.3 2h-.6zM205.9 131.4h8.5M206.9 131l2 .4-2 .3zM208.9 130.3v16.8M211.4 131.4l2-.4v.7z"/>
<path d="M211.4 130.3v16.2M214.6 137.4a12.3 12.3 0 0 1 6 7.6M243.4 131.4l2-.3v.6zM243.4 130.4v9.2M243.4 131.4h11.3M252.7 131.1l2 .3-2 .3zM254.7 130.4v14.2M15.1 159.7v23.3M18.6 141.3l2-.4v.7zM18.6 141.3h113.6M130.2 140.9l2 .4-2 .3zM206.8 146.1h.6l-.3 2z"/>
<path d="M207.1 153.4l.3 2h-.6zM207.1 145.1v11.3M209.9 148.1h12.1M219.6 143.2l.7-.2 .3 2zM220.6 145l.3 1.5 .2 1.6M221.1 148.1l.1 2.1-.6-.1zM221.1 148.1l-.4 3M221.6 144.7l-9.3 2.5M232.5 148.5v2.5M232.5 149.7h2.6M233.5 148.8l1.6 .9M234.7 144.4h7.7"/>
<path d="M234.7 156.9h7.7M235.1 149.7l-1.6 1M235.4 142.4h.6l-.3 2zM235.7 156.9l.3 2h-.6zM235.7 141.4v18.5M11.5 168.9l3.2 1.3M14.1 174.8h6M14.7 172.8h.7l-.3 2zM25.3 167.7h18.9M26.3 167.4l2 .3-2 .4zM28.3 166.7v5.2M33.5 167.7l2.1-.3v.7z"/>
<path d="M34.6 172.9h6.2M36.2 178.5l3.2 1.3M39.4 170.9h.7l-.3 2zM39.8 169.9v15M14.1 180h6M15.1 180l.3 2.1h-.7zM34.6 181.9h6.2M39.8 181.9l.3 2h-.7z"/>
<circle cx="250.5" cy="49" r="1.12"/>
<circle cx="270.6" cy="101.4" r="1.12"/>
<circle cx="55.5" cy="124.7" r="1.11"/>
<circle cx="13.1" cy="169.6" r="1.13"/>
<circle cx="37.8" cy="179.1" r="1.13"/>
</g>
<g fill="none" stroke="#000" stroke-width=".25">
<path d="M174.8 52.8v2M174.8 106.9v2M282.6 197.7h7.8M282.6 197.1l3-.9v3l-3-.8zM288.4 195.8v3.8M106.2 203.7h185"/>
<circle cx="288.4" cy="197.7" r="1.74"/>
<circle cx="288.4" cy="197.7" r=".93"/>
</g>
<path d="M119.8 54.7v-1.9M119.8 108.9v-2" fill="none" stroke="#000" stroke-width=".21" stroke-dasharray="1.3 .6" stroke-dashoffset="1" stroke-linecap="butt"/>
<g fill="none" stroke="#000" stroke-width=".21" stroke-dasharray="15.2 1.3 1.3 1.3" stroke-linecap="butt">
<path d="M146.4 53.8h-.4M147 53.2v-.4M147 54.4v.4M147.6 53.8h.4M223.6 49.1h-.2M223.6 43.5h-.2M224.2 48.5v-.2M224.2 49.7v.2M224.2 42.9v-.2M224.2 44.1v.2M224.8 49.1h.2M224.8 43.5h.2"/>
<path d="M146.4 74.4h-.4M147 73.8v-.4M147 74.9v.5M147.6 74.4h.4M146.4 87.3h-.4M147 86.7v-.4M147 87.9v.4M147.6 87.3h.4M163.7 80.8h-.6M164.3 80.2v-.6M164.3 81.4v.7M164.9 80.8h.7"/>
<path d="M69.8 112.6h-.2M69.8 118.2h-.2M70.4 112v-.2M70.4 113.2v.2M70.4 117.6v-.2M70.4 118.8v.2M71 112.6h.2M71 118.2h.2M146.4 107.9h-.4M147 107.3v-.4M147 108.5v.4M147.6 107.9h.4"/>
<path d="M223.6 112.6h-.2M223.6 118.2h-.2M224.2 112v-.2M224.2 113.2v.2M224.2 117.6v-.2M224.2 118.8v.2M224.8 112.6h.2M224.8 118.2h.2M206.1 150.7h-1.3M207.4 149.5v-1.4M207.4 152v1.4M208.6 150.7h1.4"/>
<path d="M246.2 150.6h-1.4M247.4 149.4v-1.4M247.4 151.9v1.3M248.7 150.6h1.4"/>
</g>
<g fill="none" stroke="#808000" stroke-width=".21" stroke-dasharray="15.2 1.3 1.3 1.3" stroke-linecap="butt">
<path d="M25.4 47.9h-.4M26 47.3v-.3M26 48.5v.3M26.5 47.9h.4M50.8 47.9h-.3M51.4 47.3v-.3M51.4 48.5v.3M52 47.9h.3M88.9 47.9h-.3M89.5 47.3v-.3M89.5 48.5v.3M90.1 47.9h.3"/>
<path d="M114.3 47.9h-.3M114.9 47.3v-.3M114.9 48.5v.3M115.5 47.9h.3"/>
</g>
<path d="M224.2 39.4v59.6" fill="none" stroke="#000" stroke-width=".21" stroke-dasharray="15.2 1.3 1.3 1.3" stroke-dashoffset="6.4" stroke-linecap="butt"/>
<path d="M267.4 80.8h-86.4" fill="none" stroke="#000" stroke-width=".21" stroke-dasharray="15.2 1.3 1.3 1.3" stroke-dashoffset="2.5" stroke-linecap="butt"/>
<path d="M25.6 47.9h.6M25.9 47.6v.6M51 47.9h.6M51.3 47.6v.6M89.2 47.9h.5M89.5 47.6v.6M114.6 47.9h.6M114.9 47.6v.6" fill="none" stroke="#808000" stroke-width=".21"/>
<path d="M6.7 12.9h284.5v190.8h-284.5zM137.6 183.7v20M291.2 183.7h-185v20" fill="none" stroke="#000" stroke-width=".5"/>
<path d="M276.4 199.7v4M285 199.7v4" fill="none" stroke="#c0c0c0" stroke-width=".21"/>
<path d="M272.8 195.6h.1" fill="none" stroke="#c0c0c0" stroke-width=".25"/>
<g fill="#808080">
<path d="M68.4 114.2l1.7-1.2-1.2 1.6z"/>
<path d="M30.4 66.3l.6 .4-1.3 1.5z"/>
<path d="M106.5 103.8l-.7 1.9-.6-.3z"/>
<path d="M221.1 148.1l.1 2.1-.6-.1zM219.6 143.2l.7-.2 .3 2z"/>
<path d="M252.7 131.1l2 .3-2 .3zM243.4 131.4l2-.3v.6z"/>
<path d="M113.1 127.9l1.9-.3v.6zM108.1 127.6l2 .3-2 .3zM148.5 136.8l2-.3v.7zM143.5 136.5l2 .3-2 .4zM33.5 167.7l2.1-.3v.7zM26.3 167.4l2 .3-2 .4zM222.2 19.2l2 .3-2 .4zM183 19.5l2-.3v.7zM263.3 24.5l2.1 .4-2.1 .3zM224.2 24.9l2-.4v.7zM266.1 103.4l2-.3v.6zM262.6 103.1l2.1 .3-2.1 .3z"/>
<path d="M70.4 27.7l2-.3v.6zM128.3 27.4l2 .3-2 .3zM111.6 34.8l2-.3v.7zM120.2 34.5l2 .3-2 .4zM79.2 69l2-.3v.6zM130.2 68.7l2 .3-2 .3zM61.6 92.7l2-.3v.7zM77.2 92.4l2 .3-2 .4zM145.7 130.4l1.9 .3-1.9 .3zM148.5 130.7l2-.3v.6zM170.4 46.8l2 .3-2 .3zM174.8 47.1l2-.3v.6zM170.4 116.5l2 .3-2 .4zM174.8 116.8l2-.3v.7zM206.9 131l2 .4-2 .3zM211.4 131.4l2-.4v.7z"/>
<path d="M65.1 127l2 .3-2 .3zM73.8 127.3l1.9-.3v.6z"/>
<path d="M111.6 95.5l2-.4v.7zM120.2 95.1l2 .4-2 .3z"/>
<path d="M130.2 140.9l2 .4-2 .3zM18.6 141.3l2-.4v.7zM27.2 83.3l2 .3-2 .4zM18.6 83.6l2-.3v.7zM120.2 132.5l2 .3-2 .3zM18.6 132.8l2-.3v.6z"/>
<path d="M56.6 82l.3 2h-.6zM56.3 77.7h.6l-.3 2zM130.1 56.5h.6l-.3 2zM130.4 41.4l.3 2h-.6zM23.5 67.1h.7l-.4 2zM23.8 41.4l.4 2h-.7zM39.8 181.9l.3 2h-.7zM39.4 170.9h.7l-.3 2zM189.6 74.7h.7l-.4 2zM189.9 41.4l.4 2h-.7zM169.7 54.8l.3 2h-.7zM169.3 50.8h.7l-.3 2zM165.9 108.9l.3 2h-.6zM165.6 104.9h.6l-.3 2zM271.8 78.8h.7l-.4 2zM272.1 74.4l.4 2h-.7zM284.2 98.3h.7l-.3 2zM284.6 80.8l.3 2.1h-.7zM288.2 105.9h.7l-.4 2zM288.5 80.8l.4 2.1h-.7zM252.5 54.5l.3 2h-.6zM252.2 51.1h.6l-.3 2z"/>
<path d="M78.8 118.2h.6l-.3 2.1zM79.1 110.3l.3 1.9h-.6zM15.1 118.2h.6l-.3 2.1zM15.4 41.4l.3 2h-.6z"/>
<path d="M100 77.6h.7l-.3 2zM100.4 82.1l.3 2h-.7zM130.8 103.2l.3 2h-.6zM130.5 118.2h.6l-.3 2.1zM35.8 92.6l.3 2h-.6zM35.5 118.2h.6l-.3 2.1zM152.6 39.4h.6l-.3 2zM152.9 43.2l.3 2h-.6zM154.4 116.5h.6l-.3 2zM154.7 120.3l.3 2h-.6zM191.3 85l.3 2h-.6zM191 118.2h.6l-.3 2.1zM284.6 61.4l.3 2h-.7zM284.2 78.8h.7l-.3 2zM288.5 53.8l.4 2h-.7zM288.2 78.8h.7l-.4 2zM272.1 80.8l.4 2.1h-.7zM271.8 85.3h.7l-.4 2zM206.8 146.1h.6l-.3 2zM207.1 153.4l.3 2h-.6zM235.4 142.4h.6l-.3 2zM235.7 156.9l.3 2h-.6z"/>
<path d="M14.7 172.8h.7l-.3 2zM15.1 180l.3 2.1h-.7z"/>
<path d="M145 53.1l2 .3-2 .4zM148.5 53.4l2-.3v.7zM145.7 31.1l1.9 .3-1.9 .4zM148.5 31.4l2-.3v.7zM177.1 92.7l2-.3v.7zM274 92.4l1.9 .3-1.9 .4z"/>
</g>
<g font-size="5.5">
<text x="132.9" y="70.9">D</text>
<text x="155.8" y="71.3">E</text>
<text x="139" y="126">C</text>
</g>
<text font-size="4.2" x="73.1" y="171.1">Not: Montaj sonrası paket halinde taşlanacaktır</text>
<g font-size="3.5" fill="#808080">
<text x="46.6" y="21.5" transform="rotate(-60 46.6 21.5)">20</text>
<text x="201.7" y="18.7">350</text>
<text x="98.6" y="26.9">509</text>
<text x="244.8" y="24">350</text>
<text x="39.2" y="34.3" transform="rotate(-60 39.2 34.3)">4x G1/4&quot;</text>
<text x="44.7" y="32.7" transform="rotate(-60 44.7 32.7)">Tabana</text>
<text x="115.6" y="34">90</text>
<text x="144" y="30.6">7</text>
<text x="46.2" y="38.2" transform="rotate(-60 46.2 38.2)">patlamayacak</text>
<text x="152.1" y="39.8" transform="rotate(-90 152.1 39.8)">15</text>
<text x="165.5" y="46.3">20</text>
<text x="251.7" y="47.2" transform="rotate(-90 251.7 47.2)">12</text>
<text x="55.8" y="53.4" transform="rotate(-90 55.8 53.4)">8</text>
<text x="129.6" y="52.3" transform="rotate(-90 129.6 52.3)">145</text>
<text x="150.1" y="52.6">12,50</text>
<text x="23.1" y="60.5" transform="rotate(-90 23.1 60.5)">235</text>
<text x="168.9" y="63" transform="rotate(-90 168.9 63)">G3/8&quot;</text>
<text x="51.8" y="67.9" transform="rotate(-90 51.8 67.9)">H7 +</text>
<text x="55.8" y="71.9" transform="rotate(-90 55.8 71.9)">20</text>
<text x="93.1" y="68.2">450</text>
<text x="189.2" y="71.6" transform="rotate(-90 189.2 71.6)">300</text>
<text x="283.8" y="73.3" transform="rotate(-90 283.8 73.3)">165</text>
<text x="287.8" y="72.9" transform="rotate(-90 287.8 72.9)">230</text>
<text x="14.6" y="81.9" transform="rotate(-90 14.6 81.9)">670</text>
<text x="22.3" y="82.8">90</text>
<text x="271.4" y="79.4" transform="rotate(-90 271.4 79.4)">55</text>
<text x="99.6" y="86.4" transform="rotate(-90 99.6 86.4)">21</text>
<text x="271.4" y="85.2" transform="rotate(-90 271.4 85.2)">55</text>
<text x="68.1" y="91.9">150</text>
<text x="115.8" y="94.6">90</text>
<text x="230.6" y="91.9">840</text>
<text x="283.8" y="92.7" transform="rotate(-90 283.8 92.7)">165</text>
<text x="165.1" y="101.9" transform="rotate(-90 165.1 101.9)">G3/8&quot;</text>
<text x="190.5" y="96.9" transform="rotate(-90 190.5 96.9)">300</text>
<text x="287.8" y="96.5" transform="rotate(-90 287.8 96.5)">230</text>
<text x="35" y="105.2" transform="rotate(-90 35 105.2)">235</text>
<text x="272.4" y="102.6">12</text>
<text x="130" y="113.8" transform="rotate(-90 130 113.8)">145</text>
<text x="78.3" y="114.9" transform="rotate(-90 78.3 114.9)">85</text>
<text x="97.4" y="118" transform="rotate(-60 97.4 118)">2x M12</text>
<text x="167" y="116">20</text>
<text x="57.7" y="124.2" transform="rotate(-45 57.7 124.2)">8,50</text>
<text x="153.9" y="124.4" transform="rotate(-90 153.9 124.4)">15</text>
<text x="52.3" y="129.6" transform="rotate(-45 52.3 129.6)">2x</text>
<text x="76.7" y="126.5">57 ±0,1</text>
<text x="89.6" y="126.5">9,5</text>
<text x="115.8" y="127.1">25</text>
<text x="151.4" y="129.9">7</text>
<text x="208.2" y="130.5">10</text>
<text x="247.5" y="130.6">45</text>
<text x="68.3" y="132">880</text>
<text x="150.9" y="136">25</text>
<text x="216.1" y="136.8" transform="rotate(47 216.1 136.8)">15°0'</text>
<text x="67.5" y="140.5">965</text>
<text x="234.9" y="147.8" transform="rotate(-90 234.9 147.8)">7</text>
<text x="206.3" y="152.2" transform="rotate(-90 206.3 152.2)">21</text>
<text x="234.9" y="154.6" transform="rotate(-90 234.9 154.6)">50</text>
<text x="14.3" y="167.7" transform="rotate(-90 14.3 167.7)">10,50</text>
<text x="36.2" y="166.9">10,50</text>
<text x="39" y="177.3" transform="rotate(-90 39 177.3)">18</text>
</g>
<g font-size="3.5">
<text x="190" y="28.2">G3/8 giriş - çıkış haricindeki</text>
<text x="190" y="32.7">tüm delikler (10adet) G1/4 ile körlenecek</text>
<text x="196.6" y="171.8">DETAIL D</text>
<text x="241.5" y="171.4">DETAIL E</text>
<text x="194.9" y="176.3">SCALE 1 : 4</text>
<text x="239.7" y="175.9">SCALE 1 : 4</text>
<text x="35.1" y="197.1">SCALE 1 : 2</text>
<text x="36.9" y="193.6">DETAIL C</text>
</g>
<g font-size="3.2" fill="#808080">
<text x="52.3" y="62.1" transform="rotate(-90 52.3 62.1)">0,02</text>
<text x="55.9" y="62.1" transform="rotate(-90 55.9 62.1)">0</text>
</g>
<g font-size="3.2">
<text x="153.6" y="186.8">1193012002B</text>
<text x="153.6" y="190.8">KESME KALIP SU PLAKASI</text>
<text x="210.7" y="186.6">-</text>
<text x="153.6" y="194.8">YOK /</text>
<text x="153.6" y="198.8">YOK / HRC</text>
<text x="230.8" y="198.7">10 x 5 x 10</text>
<text x="230.8" y="202.8">38478.66</text>
</g>
<g font-size="2.8">
<text x="263.7" y="186.7">Ü.Adet:</text>
<text x="263.9" y="190.5">Vers.:</text>
<text x="211.5" y="194.5">Hammadde Adı:</text>
<text x="230.8" y="194.7">ALUMINYUM-7075</text>
<text x="138.3" y="202.6">SON KAYIT:</text>
<text x="163.6" y="202.6">1 Mart 2023 Çarşamba 12:18:42</text>
<text x="212.1" y="198.4">Sip. Ölçüsü:</text>
<text x="212.2" y="202.7">Ağırlık:</text>
</g>
<g font-size="2.6">
<text x="265.9" y="194.4">GENEL TOLERANS</text>
<text x="264.2" y="198.5">DIN 7168 m T</text>
<text x="264.3" y="202.6">ÖLÇEK</text>
<text x="278.5" y="202.6">1:10</text>
<text x="286.5" y="202.6">A4</text>
</g>
<g font-size="2.5">
<text x="138.3" y="186.4">Parça Kodu:</text>
<text x="138.3" y="190.5">Parça Adı:</text>
<text x="201.2" y="186.5">Ü.Kodu:</text>
<text x="138.3" y="194.5">Kaplama Şekli:</text>
<text x="138.3" y="198.6">Isıl İşlem:</text>
<text x="6.7" y="206.7">D:\Onedrive\OneDrive - gazi.edu.tr\My_Design\Servis\8565_Rezistans_Yenitip\RevB8565\</text>
</g>
</svg>
